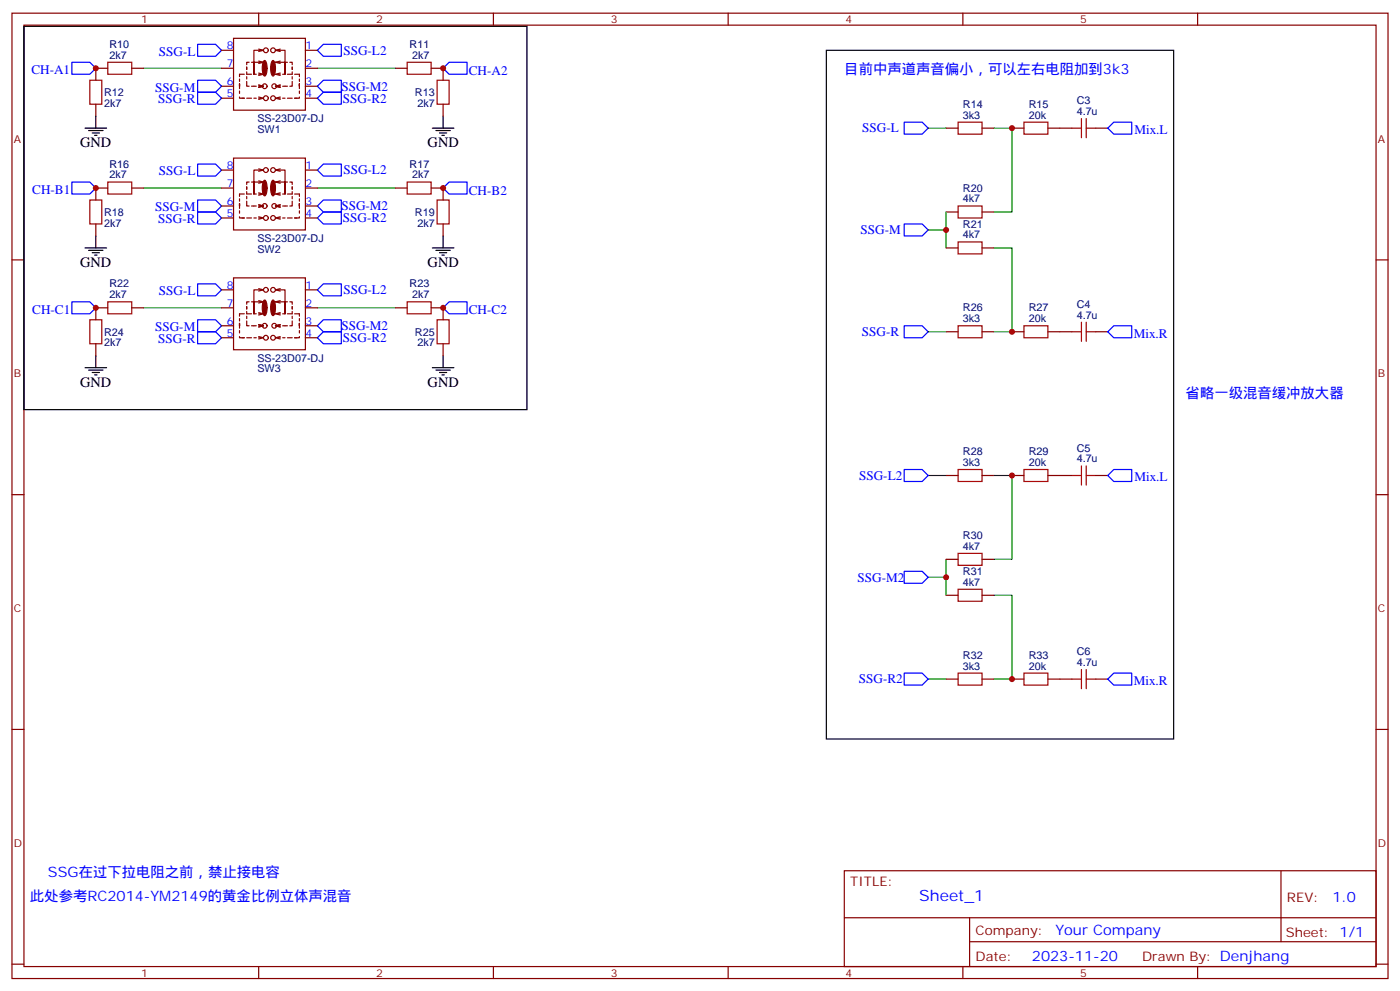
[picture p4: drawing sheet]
<svg xmlns="http://www.w3.org/2000/svg" width="412mm" height="292mm" viewBox="0 0 412 292" stroke-linecap="round" stroke-linejoin="round" font-family="sans-serif">
<g fill="none" stroke="#870000" stroke-width=".35">
<path d="M3.5 3.9h405.4v284.3h-405.4zM7.1 7.4h398.2v277.3h-398.2zM65.3 14.8h3.5M68.8 11.3h21.2v21.2h-21.2zM72.7 19.8v.7M73.4 18.3h-.7v.8M74.1 18.3h.7M76.2 3.9v3.5M76.2 14.5l1.4 .3M76.2 18l1.4 .3M77.6 14.8h-2.8v7.1v-3.6h2.8M77.6 14.8l-1.4 .4"/>
<path d="M77.6 18.3l-1.4 .4M81.1 14.8h2.9v7.1v-3.6h-2.9M81.1 14.8l1.4 .4M81.1 18.3l1.4 .4M82.5 14.5l-1.4 .3M82.5 18l-1.4 .3M84 18.3h.7M85.4 18.3h.7v.8M86.1 19.8v.7M90 14.8h3.5M145.3 3.9v3.5M214.5 3.9v3.5"/>
<path d="M283.6 3.9v3.5M352.8 3.9v3.5M28.2 30.7v3.5M31.7 20.1h-3.5v3.5M38.8 20.1h3.5M65.3 20.1h3.5M65.3 25.4h3.5M65.3 28.9h3.5M70.6 24.7v1.4M70.6 28.6v.3h1.4h-.7M70.6 23.3v.7M70.6 26.8v.7"/>
<path d="M72 21.9h-1.4v.7M72.7 24v1.4h.7M72.7 28.9h1.4M72.7 21.2v.7h1.4M72.7 22.6v.7M74.1 25.4h1.4M74.8 28.9h.7M74.8 21.9h.7M76.2 25.4h.7M76.2 28.9h.7M76.2 21.9h.7M76.2 25l1.4 .4-1.4 .4"/>
<path d="M76.2 21.5l1.4 .4-1.4 .3M76.2 28.6l1.4 .3-1.4 .4M81.1 28.9l1.4 .4M81.8 25.4h.7M81.8 28.9h.7M81.8 21.9h.7M82.5 25l-1.4 .4 1.4 .4M82.5 28.6l-1.4 .3M82.5 21.5l-1.4 .4 1.4 .3M83.3 25.4h1.4M83.3 28.9h.7M83.3 21.9h.7"/>
<path d="M84.7 28.9h1.4M86.1 24v1.4h-.7M86.1 21.2v.7h-1.4M86.1 22.6v.7M86.8 21.9h1.4v.7M88.2 28.6v.3h-1.4h.7M88.2 24.7v1.4M88.2 23.3v.7M88.2 26.8v.7M90 20.1h3.5M90 25.4h3.5M90 28.9h3.5"/>
<path d="M116.4 20.1h3.5M127 20.1h3.5v3.5M130.5 30.7v3.5M278.7 37.7h3.5M289.3 37.7h3.5M298.1 37.7h3.5M308.7 37.7h7M322.8 37.7h3.5M31.7 55.4h-3.5v3.5M38.8 55.4h3.5M65.3 55.4h3.5M65.3 50.1h3.5"/>
<path d="M68.8 46.6h21.2v21.1h-21.2zM70.6 60v1.4M70.6 58.6v.7M72 57.2h-1.4v.7M72.7 59.3v1.4h.7M72.7 55v.7M72.7 56.4v.8h1.4M72.7 57.9v.7M73.4 53.6h-.7v.7M74.1 53.6h.7M74.8 57.2h.7M76.2 49.7l1.4 .4"/>
<path d="M76.2 57.2h.7M76.2 56.8l1.4 .4-1.4 .3M76.2 53.3l1.4 .3M77.6 50.1h-2.8v7.1v-3.6h2.8M77.6 50.1l-1.4 .3M77.6 53.6l-1.4 .4M81.1 50.1h2.9v7.1v-3.6h-2.9M81.1 50.1l1.4 .3M81.1 53.6l1.4 .4M81.8 57.2h.7M82.5 49.7l-1.4 .4M82.5 56.8l-1.4 .4 1.4 .3"/>
<path d="M82.5 53.3l-1.4 .3M83.3 57.2h.7M84 53.6h.7M85.4 53.6h.7v.7M86.1 59.3v1.4h-.7M86.1 55v.7M86.1 56.4v.8h-1.4M86.1 57.9v.7M86.8 57.2h1.4v.7M88.2 60v1.4M88.2 58.6v.7M90 55.4h3.5"/>
<path d="M90 50.1h3.5M116.4 55.4h3.5M127 55.4h3.5v3.5M3.5 76.6h3.6M28.2 66v3.5M65.3 60.7h3.5M65.3 64.2h3.5M70.6 63.9v.3h1.4h-.7M70.6 62.1v.7M72.7 64.2h1.4M74.1 60.7h1.4M74.8 64.2h.7"/>
<path d="M76.2 60.7h.7M76.2 64.2h.7M76.2 60.3l1.4 .4-1.4 .3M76.2 63.9l1.4 .3-1.4 .4M81.1 64.2l1.4 .4M81.8 60.7h.7M81.8 64.2h.7M82.5 60.3l-1.4 .4 1.4 .3M82.5 63.9l-1.4 .3M83.3 60.7h1.4M83.3 64.2h.7M84.7 64.2h1.4"/>
<path d="M88.2 63.9v.3h-1.4h.7M88.2 62.1v.7M90 60.7h3.5M90 64.2h3.5M130.5 66v3.5M278.7 62.4h3.5M278.7 73h3.5M289.3 62.4h3.5M289.3 73h3.5M405.3 76.6h3.6M31.7 90.7h-3.5v3.5M38.8 90.7h3.5"/>
<path d="M65.3 90.7h3.5M65.3 85.4h3.5M65.3 96h3.5M65.3 99.5h3.5M68.8 81.8h21.2v21.2h-21.2zM70.6 95.3v1.4M70.6 99.1v.4h1.4h-.7M70.6 93.8v.7M70.6 97.4v.7M72 92.4h-1.4v.7M72.7 94.5v1.5h.7M72.7 90.3v.7"/>
<path d="M72.7 91.7v.7h1.4M72.7 93.1v.7M72.7 99.5h1.4M73.4 88.9h-.7v.7M74.1 96h1.4M74.1 88.9h.7M74.8 99.5h.7M74.8 92.4h.7M76.2 96h.7M76.2 99.5h.7M76.2 85l1.4 .4M76.2 92.4h.7"/>
<path d="M76.2 95.6l1.4 .4-1.4 .3M76.2 92.1l1.4 .3-1.4 .4M76.2 88.5l1.4 .4M76.2 99.1l1.4 .4-1.4 .3M77.6 85.4h-2.8v7v-3.5h2.8M77.6 85.4l-1.4 .3M77.6 88.9l-1.4 .4M81.1 85.4h2.9v7v-3.5h-2.9M81.1 85.4l1.4 .3M81.1 99.5l1.4 .3M81.1 88.9l1.4 .4M81.8 96h.7"/>
<path d="M81.8 99.5h.7M81.8 92.4h.7M82.5 85l-1.4 .4M82.5 95.6l-1.4 .4 1.4 .3M82.5 99.1l-1.4 .4M82.5 92.1l-1.4 .3 1.4 .4M82.5 88.5l-1.4 .4M83.3 96h1.4M83.3 99.5h.7M83.3 92.4h.7M84 88.9h.7M84.7 99.5h1.4"/>
<path d="M85.4 88.9h.7v.7M86.1 94.5v1.5h-.7M86.1 90.3v.7M86.1 91.7v.7h-1.4M86.1 93.1v.7M86.8 92.4h1.4v.7M88.2 99.1v.4h-1.4h.7M88.2 95.3v1.4M88.2 93.8v.7M88.2 97.4v.7M90 90.7h3.5M90 85.4h3.5"/>
<path d="M90 96h3.5M90 99.5h3.5M116.4 90.7h3.5M127 90.7h3.5v3.5M278.7 97.7h3.5M289.3 97.7h3.5M298.1 97.7h3.5M308.7 97.7h7M322.8 97.7h3.5M28.2 101.2v3.6M130.5 101.2v3.6M3.5 145.7h3.6"/>
<path d="M278.7 140.1h3.5M289.3 140.1h3.5M298.1 140.1h3.5M308.7 140.1h7M322.8 140.1h3.5M405.3 145.7h3.6M278.7 175.3h3.5M278.7 164.7h3.5M289.3 175.3h3.5M289.3 164.7h3.5M3.5 214.8h3.6M278.7 200h3.5"/>
<path d="M289.3 200h3.5M298.1 200h3.5M308.7 200h7M322.8 200h3.5M405.3 214.8h3.6M248.7 256.5h156.6v28.2h-156.6zM377.3 256.5v20.9M248.7 270.3h156.5M285.6 277.4h119.6M285.6 270.3v14.1M3.5 284h3.6M76.2 284.7v3.5"/>
<path d="M145.3 284.7v3.5M214.5 284.7v3.5M283.6 284.7v3.5M352.8 284.7v3.5M405.3 284h3.6"/>
<circle cx="78.3" cy="14.8" r=".71"/>
<circle cx="80.4" cy="14.8" r=".71"/>
<circle cx="78" cy="25.4" r=".71"/>
<circle cx="78.3" cy="28.9" r=".71"/>
<circle cx="80.4" cy="28.9" r=".71"/>
<circle cx="80.8" cy="25.4" r=".71"/>
<circle cx="78.3" cy="50.1" r=".71"/>
<circle cx="80.4" cy="50.1" r=".71"/>
<circle cx="78" cy="60.7" r=".71"/>
<circle cx="78.3" cy="64.2" r=".71"/>
<circle cx="80.4" cy="64.2" r=".71"/>
<circle cx="80.8" cy="60.7" r=".71"/>
<circle cx="78" cy="96" r=".71"/>
<circle cx="78.3" cy="99.5" r=".71"/>
<circle cx="78.3" cy="85.4" r=".71"/>
<circle cx="80.4" cy="85.4" r=".71"/>
<circle cx="80.4" cy="99.5" r=".71"/>
<circle cx="80.8" cy="96" r=".71"/>
</g>
<g fill="none" stroke="#00f" stroke-width=".35">
<path d="M21.2 18.3h5.3l1.7 1.8-1.7 1.8h-5.3zM58.2 13.1h5.3l1.8 1.7-1.8 1.8h-5.3zM93.5 14.8l1.7-1.7h5.3v3.5h-5.3zM58.2 23.6h5.3l1.8 1.8-1.8 1.8h-5.3zM58.2 27.2h5.3l1.8 1.7-1.8 1.8h-5.3zM95.2 27.2h5.3v3.5h-5.3l-1.7-1.8zM95.2 23.6h5.3v3.6h-5.3l-1.7-1.8zM130.5 20.1l1.8-1.8h5.3v3.6h-5.3zM266.3 36h5.3l1.8 1.7-1.8 1.8h-5.3zM326.3 37.7l1.8-1.7h5.3v3.5h-5.3zM21.2 53.6h5.3l1.7 1.8-1.7 1.8h-5.3zM58.2 58.9h5.3l1.8 1.8-1.8 1.7h-5.3z"/>
<path d="M58.2 48.3h5.3l1.8 1.8-1.8 1.8h-5.3zM93.5 50.1l1.7-1.8h5.3v3.6h-5.3zM132.3 53.6h5.3v3.6h-5.3l-1.8-1.8zM58.2 62.4h5.3l1.8 1.8-1.8 1.8h-5.3zM93.5 64.2l1.7-1.8h5.3v3.6h-5.3zM93.5 60.7l1.7-1.8h5.3v3.5h-5.3zM266.3 66h5.3l1.8 1.7-1.8 1.8h-5.3zM21.2 88.9h5.3l1.7 1.8-1.7 1.7h-5.3zM58.2 97.7h5.3l1.8 1.8-1.8 1.7h-5.3zM58.2 94.2h5.3l1.8 1.8-1.8 1.7h-5.3zM58.2 83.6h5.3l1.8 1.8-1.8 1.7h-5.3zM93.5 99.5l1.7-1.8h5.3v3.5h-5.3z"/>
<path d="M93.5 96l1.7-1.8h5.3v3.5h-5.3zM93.5 85.4l1.7-1.8h5.3v3.5h-5.3zM132.3 88.9h5.3v3.5h-5.3l-1.8-1.7zM266.3 96h5.3l1.8 1.7-1.8 1.8h-5.3zM328.1 96h5.3v3.5h-5.3l-1.8-1.8zM266.3 138.3h5.3l1.8 1.8-1.8 1.7h-5.3zM328.1 138.3h5.3v3.5h-5.3l-1.8-1.7zM266.3 168.3h5.3l1.8 1.7-1.8 1.8h-5.3zM266.3 198.3h5.3l1.8 1.7-1.8 1.8h-5.3zM328.1 198.3h5.3v3.5h-5.3l-1.8-1.8z"/>
</g>
<g fill="none" stroke="#008700" stroke-width=".35">
<path d="M42.3 20.1h23M93.5 20.1h22.9M273.4 37.7h5.3M292.8 37.7h5.3v24.7h-5.3M42.3 55.4h23M93.5 55.4h22.9M273.4 67.7h5.3M278.7 62.4v10.6M292.8 73h5.3v24.7h-5.3M42.3 90.7h23M93.5 90.7h22.9M273.4 97.7h5.3"/>
<path d="M273.4 140.1h5.3M292.8 140.1h5.3v24.6h-5.3M273.4 170h5.3M278.7 164.7v10.6M292.8 175.3h5.3v24.7h-5.3M273.4 200h5.3"/>
</g>
<g fill="none" stroke="#a10000" stroke-width=".35">
<path d="M31.7 18.3h7.1v3.6h-7.1zM119.9 18.3h7.1v3.6h-7.1zM26.5 23.6h3.5v7.1h-3.5zM128.8 23.6h3.5v7.1h-3.5zM282.2 36h7.1v3.5h-7.1zM301.6 36h7.1v3.5h-7.1zM315.7 37.7h2.9M318.6 34.9v5.7M320 37.7h2.8M320 34.9v5.7M26.5 58.9h3.5v7.1h-3.5zM31.7 53.6h7.1v3.6h-7.1z"/>
<path d="M119.9 53.6h7.1v3.6h-7.1zM128.8 58.9h3.5v7.1h-3.5zM282.2 60.7h7.1v3.5h-7.1zM282.2 71.3h7.1v3.5h-7.1zM26.5 94.2h3.5v7h-3.5zM31.7 88.9h7.1v3.5h-7.1zM119.9 88.9h7.1v3.5h-7.1zM128.8 94.2h3.5v7h-3.5zM282.2 96h7.1v3.5h-7.1zM301.6 96h7.1v3.5h-7.1zM315.7 97.7h2.9M318.6 94.9v5.6"/>
<path d="M320 94.9v5.6M320 97.7h2.8M282.2 138.3h7.1v3.5h-7.1zM301.6 138.3h7.1v3.5h-7.1zM318.6 137.2v5.7M320 137.2v5.7M315.7 140.1h2.9M320 140.1h2.8M282.2 173.6h7.1v3.5h-7.1zM282.2 163h7.1v3.5h-7.1zM282.2 198.3h7.1v3.5h-7.1zM301.6 198.3h7.1v3.5h-7.1z"/>
<path d="M318.6 197.2v5.6M320 197.2v5.6M315.7 200h2.9M320 200h2.8"/>
</g>
<g fill="none" stroke="#000" stroke-width=".35">
<path d="M7.1 7.8h148.1v112.9h-148.1zM243.4 14.8h102.3v202.9h-102.3zM25 37.7h6.4M26.1 38.5h4.2M27.2 39.2h2.1M27.9 39.9h.7M28.2 34.2v3.5M127.4 37.7h6.3M128.4 38.5h4.2M129.5 39.2h2.1M130.2 39.9h.7M130.5 34.2v3.5"/>
<path d="M25 73h6.4M26.1 73.7h4.2M27.2 74.4h2.1M27.9 75.1h.7M28.2 69.5v3.5M127.4 73h6.3M128.4 73.7h4.2M129.5 74.4h2.1M130.2 75.1h.7M130.5 69.5v3.5M25 108.3h6.4M26.1 109h4.2"/>
<path d="M27.2 109.7h2.1M27.9 110.4h.7M28.2 104.8v3.5M127.4 108.3h6.3M128.4 109h4.2M129.5 109.7h2.1M130.2 110.4h.7M130.5 104.8v3.5"/>
</g>
<g fill="#870000" stroke="#870000" stroke-width=".35">
<path d="M80.2 17.9l.2-.1a4.1 4.1 0 0 1 0 4.6 4.2 4.2 0 0 1-.2-4.5z"/>
<path d="M77.7 17.9l.3-.1a4.1 4.1 0 0 1 0 4.6 4.2 4.2 0 0 1-.3-4.5z"/>
<path d="M80.2 53.2l.2-.1a4.1 4.1 0 0 1 0 4.6 4.2 4.2 0 0 1-.2-4.5z"/>
<path d="M77.7 53.2l.3-.1a4.1 4.1 0 0 1 0 4.6 4.2 4.2 0 0 1-.3-4.5z"/>
<path d="M80.2 88.5l.2-.1a4.1 4.1 0 0 1 0 4.6 4.2 4.2 0 0 1-.2-4.5z"/>
<path d="M77.7 88.5l.3-.1a4.1 4.1 0 0 1 0 4.6 4.2 4.2 0 0 1-.3-4.5z"/>
</g>
<g fill="#c00">
<circle cx="28.2" cy="90.7" r=".88"/>
<circle cx="28.2" cy="55.4" r=".88"/>
<circle cx="28.2" cy="20.1" r=".88"/>
<circle cx="130.5" cy="90.7" r=".88"/>
<circle cx="130.5" cy="55.4" r=".88"/>
<circle cx="130.5" cy="20.1" r=".88"/>
<circle cx="278.7" cy="67.7" r=".88"/>
<circle cx="278.7" cy="170" r=".88"/>
<circle cx="298.1" cy="37.7" r=".88"/>
<circle cx="298.1" cy="97.7" r=".88"/>
<circle cx="298.1" cy="140.1" r=".88"/>
<circle cx="298.1" cy="200" r=".88"/>
</g>
<text font-size="4.6" fill="#00f" x="270.8" y="265.5">Sheet_1</text>
<g font-size="4.2" fill="#00f">
<text x="248.7" y="21.9">目前中声道声音偏小，可以左右电阻加到3k3</text>
<text x="349.2" y="117.1">省略一级混音缓冲放大器</text>
<text x="14.1" y="258.2">SSG在过下拉电阻之前，禁止接电容</text>
<text x="8.8" y="265.3">此处参考RC2014-YM2149的黄金比例立体声混音</text>
<text x="392.5" y="265.7">1.0</text>
<text x="310.9" y="275.3">Your Company</text>
<text x="304" y="283.1">2023-11-20</text>
</g>
<g font-size="4.2">
<text x="23.6" y="43.4">GND</text>
<text x="126" y="43.4">GND</text>
<text x="23.6" y="78.7">GND</text>
<text x="126" y="78.7">GND</text>
<text x="23.6" y="113.9">GND</text>
<text x="126" y="113.9">GND</text>
</g>
<g font-size="3.9" fill="#00f">
<text x="46.8" y="16.4">SSG-L</text>
<text x="101.2" y="16.1">SSG-L2</text>
<text x="9.3" y="21.9">CH-A1</text>
<text x="138.1" y="22.1">CH-A2</text>
<text x="45.7" y="27">SSG-M</text>
<text x="100.6" y="26.7">SSG-M2</text>
<text x="46.6" y="30.5">SSG-R</text>
<text x="101" y="30.2">SSG-R2</text>
<text x="254" y="39">SSG-L</text>
<text x="334.1" y="39.5">Mix.L</text>
<text x="46.8" y="51.6">SSG-L</text>
<text x="101.2" y="51.4">SSG-L2</text>
<text x="9.5" y="57.2">CH-B1</text>
<text x="138.1" y="57.4">CH-B2</text>
<text x="45.7" y="62.2">SSG-M</text>
<text x="46.6" y="65.8">SSG-R</text>
<text x="100.6" y="61.9">SSG-M2</text>
<text x="101" y="65.5">SSG-R2</text>
<text x="253.5" y="69">SSG-M</text>
<text x="46.8" y="86.9">SSG-L</text>
<text x="101.2" y="86.6">SSG-L2</text>
<text x="9.5" y="92.4">CH-C1</text>
<text x="138.1" y="92.6">CH-C2</text>
<text x="45.7" y="97.5">SSG-M</text>
<text x="46.6" y="101">SSG-R</text>
<text x="100.6" y="97.2">SSG-M2</text>
<text x="101" y="100.8">SSG-R2</text>
<text x="253.9" y="99">SSG-R</text>
<text x="333.9" y="99.5">Mix.R</text>
<text x="253.1" y="141.3">SSG-L2</text>
<text x="334.1" y="141.8">Mix.L</text>
<text x="252.6" y="171.3">SSG-M2</text>
<text x="253" y="201.3">SSG-R2</text>
<text x="333.9" y="201.8">Mix.R</text>
</g>
<g font-size="3.9" fill="#800">
<text x="250.5" y="261.1">TITLE:</text>
<text x="379.1" y="265.7">REV:</text>
<text x="287.4" y="275.3">Company:</text>
<text x="378.7" y="275.9">Sheet: 1/1</text>
<text x="287.4" y="282.9">Date:</text>
<text x="336.4" y="283">Drawn By: Denjhang</text>
</g>
<g font-size="3.2" fill="#800">
<text x="41.6" y="6.9">1</text>
<text x="110.8" y="6.9">2</text>
<text x="179.9" y="6.9">3</text>
<text x="249.1" y="6.9">4</text>
<text x="318.2" y="6.9">5</text>
<text x="4.1" y="42">A</text>
<text x="405.9" y="42">A</text>
<text x="4.1" y="111.1">B</text>
<text x="405.9" y="111.1">B</text>
<text x="4.1" y="180.3">C</text>
<text x="405.9" y="180.3">C</text>
<text x="4.1" y="249.4">D</text>
<text x="405.9" y="249.4">D</text>
<text x="41.6" y="287.7">1</text>
<text x="110.8" y="287.7">2</text>
<text x="179.9" y="287.7">3</text>
<text x="249.1" y="287.7">4</text>
<text x="318.2" y="287.7">5</text>
</g>
<g font-size="3.2" fill="#000080">
<text x="32.3" y="17.3">2k7</text>
<text x="32.3" y="14.1">R10</text>
<text x="120.7" y="14.1">R11</text>
<text x="121.4" y="17.3">2k7</text>
<text x="30.7" y="28.3">R12</text>
<text x="122.2" y="28.3">R13</text>
<text x="30.7" y="31.5">2k7</text>
<text x="122.9" y="31.5">2k7</text>
<text x="283.6" y="34.9">3k3</text>
<text x="283.6" y="31.8">R14</text>
<text x="303" y="34.9">20k</text>
<text x="303" y="31.7">R15</text>
<text x="317.2" y="33.9">4.7u</text>
<text x="317.2" y="30.7">C3</text>
<text x="75.8" y="36">SS-23D07-DJ</text>
<text x="75.8" y="39.1">SW1</text>
<text x="32.3" y="52.6">2k7</text>
<text x="32.3" y="49.4">R16</text>
<text x="120.7" y="49.4">R17</text>
<text x="121.4" y="52.6">2k7</text>
<text x="283.6" y="59.6">4k7</text>
<text x="283.6" y="56.4">R20</text>
<text x="30.7" y="63.6">R18</text>
<text x="122.2" y="63.6">R19</text>
<text x="30.7" y="66.8">2k7</text>
<text x="75.8" y="71.3">SS-23D07-DJ</text>
<text x="122.9" y="66.8">2k7</text>
<text x="283.6" y="70.2">4k7</text>
<text x="283.6" y="67">R21</text>
<text x="75.8" y="74.4">SW2</text>
<text x="32.3" y="87.8">2k7</text>
<text x="32.3" y="84.7">R22</text>
<text x="120.7" y="84.7">R23</text>
<text x="121.4" y="87.8">2k7</text>
<text x="283.6" y="94.9">3k3</text>
<text x="283.6" y="91.7">R26</text>
<text x="303" y="94.9">20k</text>
<text x="303" y="91.7">R27</text>
<text x="317.2" y="93.8">4.7u</text>
<text x="317.2" y="90.7">C4</text>
<text x="30.7" y="98.9">R24</text>
<text x="122.2" y="98.9">R25</text>
<text x="30.7" y="102">2k7</text>
<text x="75.8" y="106.6">SS-23D07-DJ</text>
<text x="122.9" y="102">2k7</text>
<text x="75.8" y="109.7">SW3</text>
<text x="283.6" y="137.2">3k3</text>
<text x="283.6" y="134.1">R28</text>
<text x="303" y="137.2">20k</text>
<text x="303" y="134">R29</text>
<text x="317.2" y="136.2">4.7u</text>
<text x="317.2" y="133.1">C5</text>
<text x="283.6" y="161.9">4k7</text>
<text x="283.6" y="158.8">R30</text>
<text x="283.6" y="172.5">4k7</text>
<text x="283.6" y="169.3">R31</text>
<text x="283.6" y="197.2">3k3</text>
<text x="283.6" y="194">R32</text>
<text x="303" y="197.2">20k</text>
<text x="303" y="194">R33</text>
<text x="317.2" y="196.1">4.7u</text>
<text x="317.2" y="193">C6</text>
</g>
<g font-size="3.2" fill="#00f">
<text x="66.8" y="14.5">8</text>
<text x="90" y="14.5">1</text>
<text x="66.8" y="19.8">7</text>
<text x="90" y="19.8">2</text>
<text x="66.8" y="25">6</text>
<text x="66.8" y="28.6">5</text>
<text x="90" y="28.6">4</text>
<text x="90" y="25">3</text>
<text x="66.8" y="49.7">8</text>
<text x="90" y="49.7">1</text>
<text x="66.8" y="55">7</text>
<text x="90" y="55">2</text>
<text x="66.8" y="60.3">6</text>
<text x="66.8" y="63.9">5</text>
<text x="90" y="63.9">4</text>
<text x="90" y="60.3">3</text>
<text x="66.8" y="85">8</text>
<text x="90" y="85">1</text>
<text x="66.8" y="90.3">7</text>
<text x="66.8" y="95.6">6</text>
<text x="90" y="95.6">3</text>
<text x="90" y="90.3">2</text>
<text x="66.8" y="99.1">5</text>
<text x="90" y="99.1">4</text>
</g>
</svg>
